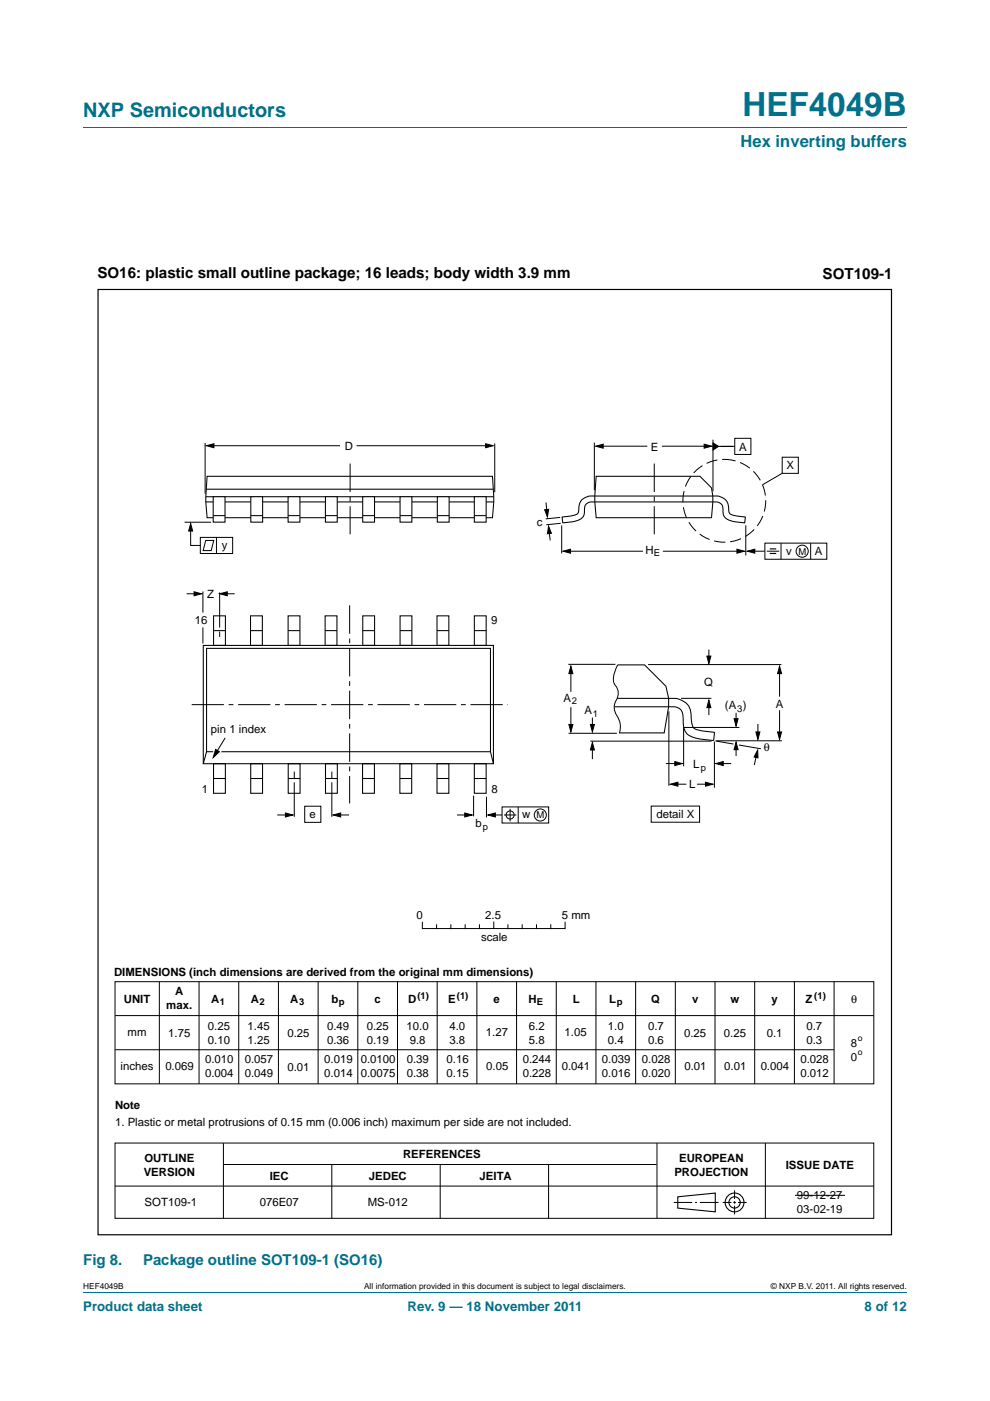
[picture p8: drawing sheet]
<svg xmlns="http://www.w3.org/2000/svg" width="210mm" height="297mm" viewBox="0 0 210 297" stroke-linecap="round" stroke-linejoin="round" font-family="sans-serif">
<path d="M17.6 27h174.7M17.6 273.9h174.7" fill="none" stroke="#00718a" stroke-width=".21"/>
<path d="M43.6 106.4h61.1z" fill="#fff" stroke="#000" stroke-width=".22"/>
<g fill="none" stroke="#000" stroke-width=".21">
<path d="M43.5 93.9v10.8M44.7 94.5h27.4M75.6 94.5h28.1M104.9 94v10.4M126 93.8v10.2M127 94.6h10.3M140.3 94.6h9.8M151.2 93.2v11M151.7 94.6h4.1M155.8 92.9h3.4v3.5h-3.4zM165.8 96.9h3.5v3.5h-3.5zM115.8 106.5l.2 2.6"/>
<path d="M116.4 112.1l.2 2.5M118.8 109.7l-3.1 .3M118.9 110.9l-3.1 .4M119.1 111.4v5.9M120.2 116.9h16.1M140.6 116.9h16.2M158.1 111.4v6.4M159.3 116.9h2.9M162.2 115.2h13.1v3.4h-13.1zM162.6 116.9h2.6M165.6 115.2v3.4M165.8 100.3l-4.1 2.5"/>
<path d="M171.9 115.2v3.4M39.6 125.9h2.5M43 125.4v4.5M46.6 125.6v7.5M46.6 133.9v1.1M47.2 125.9h2.6M150.3 137.7v2.3M120.5 140.9h10M120.6 155.5h10.2M121 141.7v5M121 149.9v4.5M125.2 157.1h25.6"/>
<path d="M125.6 158.4v2.6M125.6 152.1v2.6M131 141a4.9 4.9 0 0 0-.8 4 3 3 0 0 1 .2 4 3.5 3.5 0 0 0 .7 3.3 4 4 0 0 1 .2 3.1M137.4 140.9h28.3M141.8 150.8v15.8M144.4 148.1h6.4M150.3 149.1v2.5M151.5 157.2v9.8M151.7 157.1l3.8 .7M151.9 157.1h13.9M156.1 151.1v1.9M156.1 158.4v1.9"/>
<path d="M156.7 158l4.6 .8M156.8 154.2h-11.9v8.3M160.5 159.6l-.6 2.6M160.7 153.5v2.6M165.3 142.1v5.6M165.3 150.6v5.2M58.8 172.8h2.6M62.4 163.6v1.4M62.4 165.9v7.3M64.6 170.9h3.4v3.5h-3.4zM70.4 163.6v1.4M70.4 165.9v7.3"/>
<path d="M71.4 172.8h2.6M96.9 172.8h2.6M100.4 168.7v4.4M103.1 168.9v4.4M104.3 172.8h2.1M106.4 171.1h9.9v3.4h-9.9zM106.9 172.8h2.6M108.2 171.5v2.6M109.9 171.1v3.4M138.1 170.9h10.2v3.4h-10.2zM141.2 161.9h2.3M143 166.3h2.5"/>
<path d="M147.8 166.3h2.6M152.7 161.9h2.3"/>
<circle cx="170.1" cy="116.9" r="1.28"/>
<circle cx="108.2" cy="172.8" r=".86"/>
<circle cx="114.6" cy="172.8" r="1.28"/>
</g>
<g fill="#000" stroke="#000" stroke-width=".21">
<path d="M43.8 94.5l1.6-.4v.8zM103 94.1l1.6 .4-1.6 .4zM126.3 94.6l1.6-.4v.8zM149.3 94.2l1.6 .4-1.6 .4zM151.2 93.9l1.1 .7-1.1 .8zM115.5 108.1l.8-.1-.2 1.6zM116.3 111.6l.6 1.5-.8 .1zM119.4 116.9l1.6-.5v.9zM156.3 116.4l1.5 .5-1.5 .4zM158.5 116.9l1.5-.5v.9zM41.1 125.5l1.6 .4-1.6 .4zM46.6 125.9l1.6-.4v.8z"/>
<path d="M149.9 139.1h.8l-.4 1.6zM121 141.2l.5 1.6h-.9zM120.6 153.6h.9l-.5 1.6zM125.6 157.4l.4 1.6h-.8zM125.2 153.6h.8l-.4 1.6zM150.3 148.4l.4 1.6h-.8zM156.1 157.4l.4 1.5h-.9zM155.6 152.4h.9l-.4 1.6zM160.3 155.2h.8l-.4 1.6zM165.3 141.2l.4 1.6h-.8zM164.9 155.2h.8l-.4 1.6zM60.5 172.4l1.6 .4-1.6 .4z"/>
<path d="M70.6 172.8l1.6-.4v.8zM98.5 172.4l1.6 .4-1.6 .4zM103.4 172.8l1.6-.4v.8zM143.1 161.5l1.6 .4-1.6 .4zM142.2 166.3l1.5-.5v.9zM149.6 165.8l1.6 .5-1.6 .4zM151.8 161.9l1.5-.4v.8zM160.6 159l.1 1.7-.8-.2z"/>
</g>
<path d="M163.2 116.4h1.4M163.2 117.3h1.4" fill="none" stroke="#000" stroke-width=".24"/>
<path d="M40.6 149.4h67.1" fill="none" stroke="#000" stroke-width=".21" stroke-dasharray="6.8 1 1 1" stroke-linecap="butt"/>
<path d="M74.2 98.3v15M138.7 98.3v15M74.1 128.3v42" fill="none" stroke="#000" stroke-width=".21" stroke-dasharray="6 1 1 1" stroke-linecap="butt"/>
<circle cx="153.6" cy="106.2" r="8.8" fill="none" stroke="#000" stroke-width=".21" stroke-dasharray="2.4 1" stroke-linecap="butt"/>
<g fill="none" stroke="#000" stroke-width=".22">
<path d="M43.7 105.3h61M43.7 103.7h60.9M43.9 101h60.5l.3 4.3-.3 4.5h-60.5l-.3-3.4zM126.1 106.4a1.7 1.7 0 0 0-2.2 1.9 2.03 2.03 0 0 1-1.9 2.2l-2.7 .3-.1-1.1 .4-.1a4.7 4.7 0 0 0 3-.8l.1-1a2.8 2.8 0 0 1 3.4-2.6h25a2.87 2.87 0 0 1 3.3 2.1 2.17 2.17 0 0 0 .4 1.7l.9 .3 2.3 .3-.1 1.2h-.2a5.5 5.5 0 0 1-4.2-1.3l-.2-1.2a1.67 1.67 0 0 0-2.2-1.9M126.4 101h22l2.5 2.4 .2 1.8v1.2l-.2 3.4h-24.5l-.3-4.6zM43.1 136.8h61.5v25.1h-61.5zM43.8 137.5h60.2v21.9h-60.2zM45.3 130.6h2.5v6.2h-2.5zM45.3 133.7h2.5M53.1 130.6h2.5v6.2h-2.5zM53.1 133.7h2.5M61.1 130.6h2.5v6.2h-2.5z"/>
<path d="M61.1 133.7h2.5M68.9 130.6h2.5v6.2h-2.5zM68.9 133.7h2.5M76.9 130.6h2.5v6.2h-2.5zM76.9 133.7h2.5M84.8 130.6h2.5v6.2h-2.5zM84.8 133.7h2.5M92.7 130.6h2.5v6.2h-2.5zM92.7 133.7h2.5M100.6 130.6h2.5v6.2h-2.5zM100.6 133.7h2.5M43.8 159.4l-.7 2.5"/>
<path d="M104 159.4l.6 2.5M130.9 148.1h10.8M131 141h5.7l4.5 4.5 .6 2.6v1.8l-1 5.5h-9.5M141.7 148.1a4.1 4.1 0 0 1 4.7 2.5l.2 2.5a1.69 1.69 0 0 0 1.9 1.8l3 .4-.2 1.6a11.9 11.9 0 0 1-5.4-1.1 3.5 3.5 0 0 1-1-3 2.51 2.51 0 0 0-1-2.7l-.7-.2h-1.5M45.3 161.9h2.5v6.3h-2.5zM45.3 165.1h2.5M53.2 161.9h2.5v6.3h-2.5zM53.2 165.1h2.5M61.1 161.9h2.5v6.3h-2.5zM61.1 165.1h2.5M69 161.9h2.5v6.3h-2.5zM69 165.1h2.5"/>
<path d="M76.9 161.9h2.5v6.3h-2.5zM76.9 165.1h2.5M84.8 161.9h2.5v6.3h-2.5zM84.8 165.1h2.5M92.7 161.9h2.5v6.3h-2.5zM92.7 165.1h2.5M100.6 161.9h2.5v6.3h-2.5zM100.6 165.1h2.5"/>
</g>
<path d="M69 105.3h2.5v5.4h-2.5z" fill="#fff" stroke="#000" stroke-width=".22"/>
<path d="M69 109.3h2.5" fill="none" stroke="#000" stroke-width=".22"/>
<path d="M61.1 105.3h2.5v5.4h-2.5z" fill="#fff" stroke="#000" stroke-width=".22"/>
<path d="M61.1 109.3h2.5" fill="none" stroke="#000" stroke-width=".22"/>
<path d="M53.2 105.3h2.5v5.4h-2.5z" fill="#fff" stroke="#000" stroke-width=".22"/>
<path d="M53.2 109.3h2.5" fill="none" stroke="#000" stroke-width=".22"/>
<path d="M45.2 105.3h2.5v5.4h-2.5z" fill="#fff" stroke="#000" stroke-width=".22"/>
<path d="M45.2 109.3h2.5" fill="none" stroke="#000" stroke-width=".22"/>
<g fill="#fff" stroke="#000" stroke-width=".22">
<path d="M92.7 105.3h2.5v5.4h-2.5z"/>
<path d="M76.9 105.3h2.5v5.4h-2.5z"/>
<path d="M84.8 105.3h2.5v5.4h-2.5z"/>
</g>
<path d="M84.8 109.3h2.5" fill="none" stroke="#000" stroke-width=".22"/>
<path d="M100.6 105.3h2.5v5.4h-2.5z" fill="#fff" stroke="#000" stroke-width=".22"/>
<path d="M76.9 109.3h2.5M92.7 109.3h2.5M100.6 109.3h2.5" fill="none" stroke="#000" stroke-width=".22"/>
<path d="M40.4 111l.5 1.6h-.9z" fill="#000" stroke="#000" stroke-width=".21"/>
<path d="M39.1 110.7h5.6M40.4 111.6v4h2.1M42.5 113.9h6.8v3.5h-6.8zM43.6 114.6h1.7l-.5 2.1h-1.7zM45.9 113.9v3.5" fill="none" stroke="#000" stroke-width=".21"/>
<path d="M45.4 158.4l1.6 .9-2.1 1.8z" fill="#fff"/>
<g fill="none" stroke="#000" stroke-width=".21">
<path d="M43 133v3.4M47.7 156.4l-2.5 4.2M89.5 195.5v1.4M89.6 196.9h30.1M92.6 196.1v.8M95.6 196.1v.8M98.6 196.1v.8M101.7 196.1v.8M104.7 195.5v1.3M107.7 196.1v.8M110.7 196.1v.8M113.7 196.1v.8"/>
<path d="M116.8 196.1v.8M119.8 195.5v1.4M24.4 208.1h160.9v21.7h-160.9zM24.4 215.3h160.8M33.8 208.1v21.7M42.2 208.1v21.7M50.6 208.1v21.7M59 208.1v21.7M67.4 208.1v21.7M75.9 208.1v21.7M84.3 208.1v21.7M92.7 208.1v21.7"/>
<path d="M101.1 208.1v21.7M109.5 208.1v21.7M117.9 208.1v21.7M126.4 208.1v21.7M134.8 208.1v21.7M143.2 208.1v21.7M151.6 208.1v21.7M160 208.1v21.7M168.4 208.1v21.7M176.8 208.1v21.7M24.4 222.6h152.4M24.4 251.5h160.9"/>
<path d="M24.4 242.3h160.9v16h-160.9zM47.4 242.4v15.9M47.4 246.9h91.8M70.4 246.9v11.4M93.3 246.9v11.4M116.3 246.9v11.4M139.3 242.4v15.9M142.9 254.9h3.9M147.4 254.9h.4M148.4 254.9h4M153.2 254.9h1.9M155.5 254.9h.5"/>
<path d="M155.7 252.4v1.8M155.7 254.7v.5M155.7 255.6v1.9M156.5 254.9h1.8M162.3 242.4v15.9M168.6 253.4h10.6"/>
</g>
<path d="M45.7 158.9l.8 .5-1.3 1.2z" fill="#000" stroke="#000" stroke-width=".21"/>
<g fill="none" stroke="#000" stroke-width=".23">
<path d="M143.7 253.7l8-.7v3.9l-8-.8z"/>
<circle cx="155.7" cy="254.9" r="1.99"/>
<circle cx="155.7" cy="254.9" r="1.2"/>
</g>
<g fill="#fff" stroke="#000" stroke-width=".22">
<path d="M126.1 106.4h25z"/>
<path d="M130.3 149.9h11.4z"/>
</g>
<path d="M20.8 61.4h168.2v200.4h-168.2z" fill="none" stroke="#000" stroke-width=".25"/>
<text font-size="7" fill="#00718a" x="157.4" y="24.6">HEF4049B</text>
<text font-size="4.2" fill="#00718a" x="17.6" y="24.9">NXP Semiconductors</text>
<text font-size="3.5" fill="#00718a" x="157" y="31.1">Hex inverting buffers</text>
<g font-size="3.2">
<text x="20.6" y="59">SO16: plastic small outline package; 16 leads; body width 3.9 mm</text>
<text x="174.4" y="59.1">SOT109-1</text>
</g>
<g font-size="3.2" fill="#00718a">
<text x="17.6" y="268.3">Fig 8.</text>
<text x="30.3" y="268.3">Package outline SOT109-1 (SO16)</text>
</g>
<g font-size="2.8" fill="#00718a">
<text x="17.6" y="277.9">Product data sheet</text>
<text x="86.4" y="277.9">Rev. 9 — 18 November 2011</text>
<text x="183.3" y="277.9">8 of 12</text>
</g>
<g font-size="2.4">
<text x="73.1" y="95.4">D</text>
<text x="138" y="95.5">E</text>
<text x="156.7" y="95.5">A</text>
<text x="166.7" y="99.5">X</text>
<text x="113.8" y="111.5">c</text>
<text x="47.1" y="116.4">y</text>
<text x="136.9" y="117.5">H</text>
<text x="166.7" y="117.6">v</text>
<text x="172.8" y="117.7">A</text>
<text x="43.9" y="126.7">Z</text>
<text x="41.3" y="132.2">16</text>
<text x="104.1" y="132.3">9</text>
<text x="119.4" y="148.8">A</text>
<text x="149.3" y="145.5">Q</text>
<text x="44.7" y="155.4">pin 1 index</text>
<text x="123.9" y="151.5">A</text>
<text x="153.7" y="150.4">(A )</text>
<text x="164.5" y="150.1">A</text>
<text x="161.9" y="159.3">θ</text>
<text x="146.2" y="167.2">L</text>
<text x="147" y="162.9">L</text>
<text x="42.8" y="168.1">1</text>
<text x="65.6" y="173.3">e</text>
<text x="104.2" y="168.1">8</text>
<text x="110.7" y="173.5">w</text>
<text x="139.2" y="173.5">detail X</text>
<text x="100.8" y="175.4">b</text>
<text x="88.3" y="194.8">0</text>
<text x="102.9" y="194.8">2.5</text>
<text x="119.2" y="194.8">5 mm</text>
<text x="102" y="199.5">scale</text>
<text x="24.2" y="207">DIMENSIONS (inch dimensions are derived from the original mm dimensions)</text>
<text x="26.2" y="212.6">UNIT</text>
<text x="35.3" y="213.9">max.</text>
<text x="37.1" y="210.9">A</text>
<text x="44.8" y="212.6">A</text>
<text x="53.2" y="212.6">A</text>
<text x="61.5" y="212.6">A</text>
<text x="70.3" y="212.6">b</text>
<text x="79.4" y="212.6">c</text>
<text x="86.5" y="212.6">D</text>
<text x="95" y="212.6">E</text>
<text x="104.7" y="212.6">e</text>
<text x="112.1" y="212.6">H</text>
<text x="121.4" y="212.6">L</text>
<text x="129.2" y="212.6">L</text>
<text x="138.1" y="212.6">Q</text>
<text x="146.7" y="212.6">v</text>
<text x="154.9" y="212.6">w</text>
<text x="163.6" y="212.6">y</text>
<text x="170.8" y="212.6">Z</text>
<text x="180.4" y="212.6">θ</text>
<text x="27.1" y="219.6">mm</text>
<text x="35.7" y="219.8">1.75</text>
<text x="44.1" y="218.3">0.25</text>
<text x="44.1" y="221.3">0.10</text>
<text x="52.5" y="218.3">1.45</text>
<text x="52.5" y="221.3">1.25</text>
<text x="60.9" y="219.9">0.25</text>
<text x="69.4" y="218.3">0.49</text>
<text x="69.4" y="221.3">0.36</text>
<text x="77.8" y="218.3">0.25</text>
<text x="77.8" y="221.3">0.19</text>
<text x="86.2" y="218.3">10.0</text>
<text x="86.9" y="221.3">9.8</text>
<text x="95.3" y="218.3">4.0</text>
<text x="95.3" y="221.3">3.8</text>
<text x="103" y="219.7">1.27</text>
<text x="112.1" y="218.3">6.2</text>
<text x="112.1" y="221.3">5.8</text>
<text x="119.7" y="219.7">1.05</text>
<text x="128.9" y="218.3">1.0</text>
<text x="128.9" y="221.3">0.4</text>
<text x="137.4" y="218.3">0.7</text>
<text x="137.4" y="221.3">0.6</text>
<text x="145" y="219.8">0.25</text>
<text x="153.5" y="219.8">0.25</text>
<text x="162.6" y="219.8">0.1</text>
<text x="171" y="218.3">0.7</text>
<text x="171" y="221.3">0.3</text>
<text x="180.4" y="221.9">8</text>
<text x="25.6" y="226.8">inches</text>
<text x="35.1" y="226.9">0.069</text>
<text x="43.5" y="225.5">0.010</text>
<text x="51.9" y="225.5">0.057</text>
<text x="60.9" y="227">0.01</text>
<text x="68.7" y="225.5">0.019</text>
<text x="76.5" y="225.4">0.0100</text>
<text x="86.3" y="225.5">0.39</text>
<text x="94.7" y="225.5">0.16</text>
<text x="103.1" y="226.9">0.05</text>
<text x="110.8" y="225.5">0.244</text>
<text x="119.1" y="226.9">0.041</text>
<text x="127.6" y="225.5">0.039</text>
<text x="136.1" y="225.5">0.028</text>
<text x="145.1" y="226.9">0.01</text>
<text x="153.5" y="226.9">0.01</text>
<text x="161.3" y="226.9">0.004</text>
<text x="169.7" y="225.5">0.028</text>
<text x="180.4" y="224.9">0</text>
<text x="43.5" y="228.4">0.004</text>
<text x="51.9" y="228.4">0.049</text>
<text x="68.7" y="228.4">0.014</text>
<text x="76.5" y="228.4">0.0075</text>
<text x="86.3" y="228.4">0.38</text>
<text x="94.7" y="228.4">0.15</text>
<text x="110.8" y="228.4">0.228</text>
<text x="127.6" y="228.4">0.016</text>
<text x="136.1" y="228.4">0.020</text>
<text x="169.7" y="228.4">0.012</text>
<text x="24.4" y="235">Note</text>
<text x="24.4" y="238.7">1. Plastic or metal protrusions of 0.15 mm (0.006 inch) maximum per side are not included.</text>
<text x="85.5" y="245.6">REFERENCES</text>
<text x="30.5" y="249.2">VERSION</text>
<text x="30.6" y="246.3">OUTLINE</text>
<text x="57.2" y="250.2">IEC</text>
<text x="78.2" y="250.2">JEDEC</text>
<text x="101.7" y="250.2">JEITA</text>
<text x="143" y="249.2">PROJECTION</text>
<text x="144" y="246.3">EUROPEAN</text>
<text x="166.6" y="247.8">ISSUE DATE</text>
<text x="30.7" y="255.8">SOT109-1</text>
<text x="55.1" y="255.8">076E07</text>
<text x="78" y="255.8">MS-012</text>
<text x="169" y="254.2">99-12-27</text>
<text x="169" y="257.2">03-02-19</text>
</g>
<g font-size="2">
<text x="138.6" y="118">E</text>
<text x="169.3" y="117.6">M</text>
<text x="121.2" y="149.3">2</text>
<text x="125.7" y="151.9">1</text>
<text x="156.3" y="150.9">3</text>
<text x="148.6" y="163.4">p</text>
<text x="113.8" y="173.5">M</text>
<text x="102.4" y="175.9">p</text>
<text x="46.6" y="213.1">1</text>
<text x="55" y="213.1">2</text>
<text x="63.4" y="213.1">3</text>
<text x="71.8" y="213.1">p</text>
<text x="88.5" y="211.7">(1)</text>
<text x="96.9" y="211.7">(1)</text>
<text x="113.8" y="213.1">E</text>
<text x="130.8" y="213.1">p</text>
<text x="172.6" y="211.7">(1)</text>
</g>
<g font-size="1.8">
<text x="181.9" y="220.7">o</text>
<text x="181.9" y="223.6">o</text>
<text x="17.6" y="273.3">HEF4049B</text>
<text x="77.2" y="273.3">All information provided in this document is subject to legal disclaimers.</text>
<text x="163.4" y="273.3">© NXP B.V. 2011. All rights reserved.</text>
</g>
</svg>
